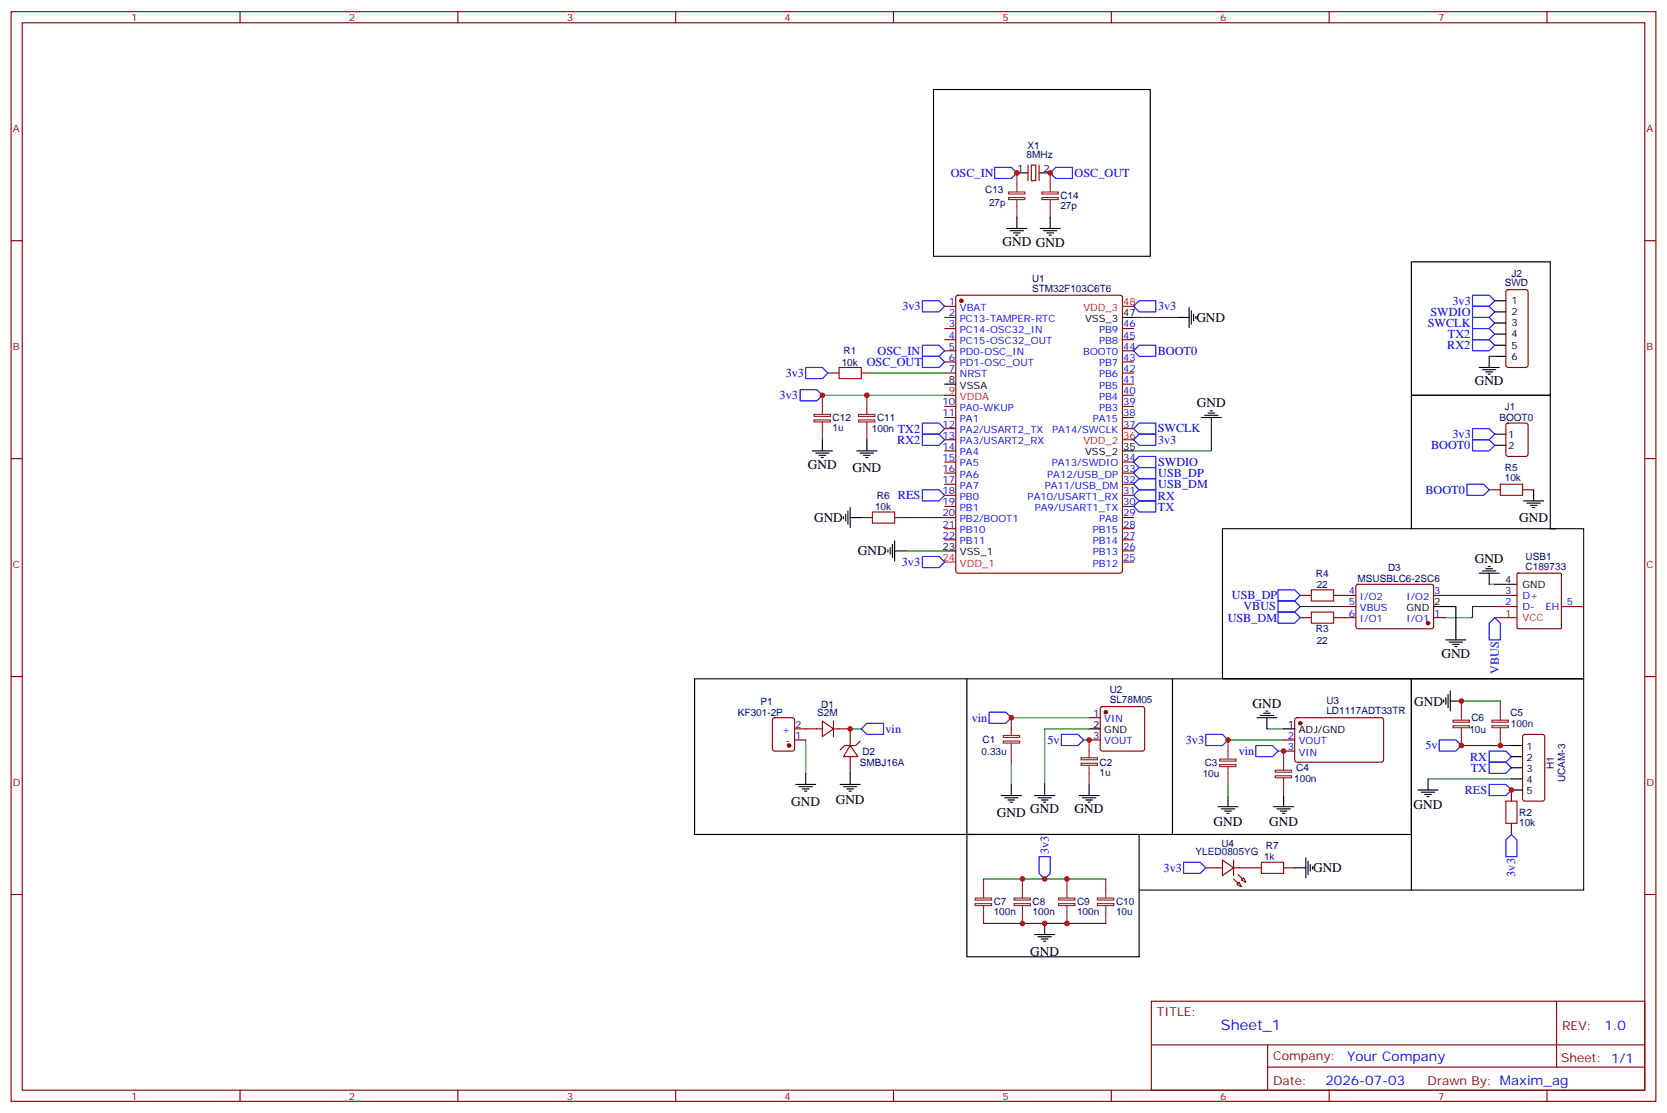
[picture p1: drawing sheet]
<svg xmlns="http://www.w3.org/2000/svg" width="529mm" height="353mm" viewBox="0 0 529 353" stroke-linecap="round" stroke-linejoin="round" font-family="sans-serif">
<g fill="none" stroke="#870000" stroke-width=".35">
<path d="M3.5 3.7h522.1v345.7h-522.1zM7.1 7.2h515v338.7h-515zM76.2 3.7v3.5M145.3 3.7v3.5M214.5 3.7v3.5M283.6 3.7v3.5M352.8 3.7v3.5M421.9 3.7v3.5M491.1 3.7v3.5M327.4 52.4h1.4v4.9h-1.4zM3.5 76.4h3.6M522.1 76.4h3.5"/>
<path d="M299.9 97.2h3.5M303.6 93.9l.5-.2h51.5l.7 .4v87.1l-.5 .6-51.7 .1-.7-.5v-87zM478.2 92.1l.5-.2h5.7l.6 .4 .1 23.6-.5 .6-5.9 .1-.6-.5-.1-23.5zM262.8 118.4h3.5M273.4 118.4h3.5M299.9 100.7h3.5M299.9 104.2h3.5M299.9 107.8h3.5M299.9 111.3h3.5M299.9 114.8h3.5M299.9 118.4h3.5M356.3 104.2h3.5"/>
<path d="M356.3 107.8h3.5M356.3 111.3h3.5M356.3 114.8h3.5M356.3 118.4h3.5M299.9 128.9h3.5M299.9 132.5h3.5M299.9 136h3.5M299.9 139.5h3.5M356.3 128.9h3.5M356.3 132.5h3.5M356.3 136h3.5M356.3 125.4h3.5"/>
<path d="M356.3 121.9h3.5M478.2 134.4l.5-.2h5.7l.6 .5 .1 9.4-.5 .7h-5.9l-.6-.4-.1-9.5zM3.5 145.5h3.6M299.9 143.1h3.5M299.9 146.6h3.5M299.9 150.1h3.5M299.9 153.6h3.5M299.9 157.2h3.5M356.3 146.6h3.5M356.3 150.1h3.5M356.3 153.6h3.5M356.3 157.2h3.5"/>
<path d="M472.7 155.4h3.5M483.3 155.4h3.5M522.1 145.5h3.5M273.4 164.2h3.5M284 164.2h3.5M299.9 160.7h3.5M299.9 164.2h3.5M299.9 167.7h3.5M299.9 171.3h3.5M356.3 160.7h3.5M356.3 164.2h3.5M356.3 167.7h3.5"/>
<path d="M356.3 171.3h3.5M356.3 178.3h3.5M356.3 174.8h3.5M412.7 188.9h3.6M412.7 196h3.6M423.3 188.9h7.1M423.3 196h7.1M426.9 192.4h3.5M430.6 185.6l.5-.2h23.6l.4 .7-.1 13-.6 .4-23.6-.1-.4-.6v-12.7zM455.1 188.9h3.5M455.1 196h3.5M474.5 188.9h7"/>
<path d="M474.5 192.4h7M481.6 182l.3-.1h13.4l.3 .1 .1 17.1-.2 .3-13.6 .1-.3-.2zM495.7 192.4h7M3.5 214.7h3.6M522.1 214.7h3.5M245.4 227.9l.5-.2h5.6l.7 .4v9.5l-.4 .6-5.9 .1-.7-.5v-9.4zM252.2 234.8h3.6M252.2 231.2h8.9M261.1 228.8l3.5 2.4-3.5 2.5zM264.6 231.2h5.3v5.3M264.6 228.8v4.9M269.9 236.5l2.4 3.6h-4.5z"/>
<path d="M273 235.1l-1.4 1.4h-3.5l-1.4 1.4M345.7 234.8h3.5M345.7 227.7h3.5M349.5 224.4l.5-.2h12.7l.5 .2 .2 .5v12.7l-.3 .5-.4 .2h-12.7l-.5-.2-.3-.5v-12.7zM407.5 234.8h3.5M407.5 238.3h3.5M411.2 227.9l.5-.2 27.1 .1 .4 .6-.1 13-.6 .4h-27.1l-.4-.7v-12.7zM483.5 233.2l.5-.2h5.7l.6 .4 .1 20.1-.5 .6-5.9 .1-.6-.5-.1-20zM269.9 240.1v5.3M479.8 250.6v3.6M382.8 275.3h5.3M388.1 272.9l3.5 2.4-3.5 2.5z"/>
<path d="M391.6 275.3h8.8M391.6 272.9v4.9M394.1 279.2l.7-.7 .7 1.4zM407.5 275.3h3.5M479.8 261.2v3.6M3.5 283.8h3.6M392.6 280.6l.7-.7 .8 1.4zM522.1 283.8h3.5M365.5 317.7h156.6v28.2h-156.6zM494.1 317.7v20.9M365.5 331.5h156.5M402.4 338.6h119.6"/>
<path d="M402.4 331.5v14.1M76.2 345.9v3.5M145.3 345.9v3.5M214.5 345.9v3.5M283.6 345.9v3.5M352.8 345.9v3.5M421.9 345.9v3.5M491.1 345.9v3.5"/>
</g>
<g fill="#870000" stroke="#870000" stroke-width=".35">
<path d="M393 277.5l1.4 1.4z"/>
<path d="M391.6 278.9l1.4 1.4z"/>
<circle cx="305.2" cy="95.4" r=".53"/>
<circle cx="453.3" cy="197.7" r=".53"/>
<circle cx="412.7" cy="229.5" r=".53"/>
<circle cx="351" cy="226" r=".53"/>
<circle cx="250.5" cy="236.5" r=".53"/>
</g>
<g fill="none" stroke="#000" stroke-width=".35">
<path d="M296.3 28.4h68.8v52.9h-68.8zM322.8 54.9h3.5M329.8 54.9h3.6M319.6 72.5h6.4M320.7 73.2h4.2M321.7 73.9h2.1M322.4 74.6h.7M322.8 69v3.5M330.2 72.5h6.3M331.3 73.2h4.2M332.3 73.9h2.1M333 74.6h.7"/>
<path d="M333.4 69v3.5M377.5 97.5v6.4M378.2 98.6v4.2M378.9 99.7v2.1M448 83.1h44.1v42.3h-44.1zM474.5 95.4h3.5M474.5 99h3.5M356.3 100.7h3.5M373.9 100.7h3.6M379.6 100.4v.7M469.5 116.6h6.4M470.6 117.3h4.2"/>
<path d="M471.7 118h2.1M472.4 118.7h.7M472.7 113.1v3.5M474.5 102.5h3.5M474.5 106h3.5M474.5 109.5h3.5M474.5 113.1h3.5M261.1 139.5v3.6M275.2 139.5v3.6M299.9 121.9h3.5M381.4 132.5h6.3M382.4 131.8h4.2"/>
<path d="M383.5 131.1h2.1M384.2 130.4h.7M384.5 132.5v3.5M448 125.4h44.1v42.3h-44.1zM474.5 137.8h3.5M257.9 143.1h6.3M258.9 143.8h4.3M260 144.5h2.1M260.7 145.2h.7M272 143.1h6.3M273 143.8h4.3M274.1 144.5h2.1"/>
<path d="M274.8 145.2h.7M356.3 143.1h3.5M474.5 141.3h3.5M483.7 158.9h6.3M484.7 159.6h4.2M486.8 155.4v3.5M267.8 163.9v.7M268.5 163.2v2.1M269.2 162.1v4.2M269.9 161v6.4M269.9 164.2h3.5M281.9 174.4v.8"/>
<path d="M282.6 173.7v2.2M283.3 172.7v4.2M284 174.8h3.5M284 171.6v6.4M299.9 174.8h3.5M448 167.7h-59.9v47.7h114.6v-47.7h-10.6h1.8M472.4 179.7h.7M485.8 160.3h2.1M486.5 161h.7M455.1 192.4h7v10.6M469.5 181.9h6.4M470.6 181.2h4.2"/>
<path d="M471.7 180.4h2.1M472.7 181.9v3.5M474.5 185.4h7M220.5 215.4h227.5v49.4h-227.5zM306.9 215.4v49.4h1.8M372.2 215.4v49.4M448 215.4h54.7v67h-54.7zM459 203h6.3M460 203.7h4.3M460.4 219.3v6.3M461.1 204.4h2.1M461.8 205.1h.7"/>
<path d="M345.7 231.2h3.5M399 227.7h6.3M400 227h4.3M401.1 226.3h2.1M401.8 225.6h.7M402.2 227.7v3.5M407.5 231.2h3.5M458.3 222.1v.7M459 221.4v2.1M459.7 220.3v4.2M460.4 222.4h3.5M479.8 236.5h3.5"/>
<path d="M252.6 248.9h6.3M253.6 249.6h4.3M254.7 250.3h2.1M255.4 251h.7M255.8 245.4v3.5M266.7 248.9h6.3M267.8 249.6h4.2M268.8 250.3h2.1M269.5 251h.7M269.9 245.4v3.5M317.9 252.4h6.3M318.9 253.1h4.2"/>
<path d="M320 253.8h2.1M320.7 254.5h.7M321 248.9v3.5M328.4 252.4h6.4M329.5 253.1h4.2M330.6 253.8h2.1M331.3 254.5h.7M331.6 248.9v3.5M342.5 252.4h6.4M343.6 253.1h4.2M344.7 253.8h2.1M345.4 254.5h.7"/>
<path d="M345.7 248.9v3.5M386.6 255.9h6.4M387.7 256.6h4.2M388.8 257.4h2.1M389.5 258.1h.7M389.8 252.4v3.5M404.3 255.9h6.3M405.3 256.6h4.3M406.4 257.4h2.1M407.1 258.1h.7M407.5 252.4v3.5M450.1 250.6h6.4"/>
<path d="M451.2 251.4h4.2M452.3 252.1h2.1M453 252.8h.7M453.3 247.1v3.5M479.8 250.6h3.5M479.8 240.1h3.5M479.8 243.6h3.5M479.8 247.1h3.5M306.9 264.8h54.7v38.8h-54.7zM411 275.3h3.5M414.5 272.2v6.3M415.2 273.2v4.3"/>
<path d="M415.9 274.3v2.1M416.6 275v.7M328.4 296.5h6.4M329.5 297.2h4.2M330.6 297.9h2.1M331.3 298.6h.7M331.6 293v3.5M361.6 282.4h86.4"/>
</g>
<path d="M356.3 97.2h3.5M299.9 125.4h3.5M356.3 139.5h3.5M299.9 178.3h3.5M474.5 196h7" fill="none" stroke="#f00" stroke-width=".35"/>
<g fill="none" stroke="#00f" stroke-width=".35">
<path d="M315.7 53.1h5.3l1.8 1.8-1.8 1.7h-5.3zM333.4 54.9l1.7-1.8h5.3v3.5h-5.3zM292.8 95.4h5.3l1.8 1.8-1.8 1.8h-5.3zM361.6 95.4h5.3v3.6h-5.3l-1.8-1.8zM467.4 93.7h5.3l1.8 1.7-1.8 1.8h-5.3zM467.4 97.2h5.3l1.8 1.8-1.8 1.7h-5.3zM255.8 116.6h5.3l1.7 1.8-1.7 1.7h-5.3zM292.8 109.5h5.3l1.8 1.8-1.8 1.8h-5.3zM292.8 113.1h5.3l1.8 1.7-1.8 1.8h-5.3zM359.8 111.3l1.8-1.8h5.3v3.6h-5.3zM467.4 100.7h5.3l1.8 1.8-1.8 1.7h-5.3zM467.4 104.2h5.3l1.8 1.8-1.8 1.8h-5.3z"/>
<path d="M467.4 107.8h5.3l1.8 1.7-1.8 1.8h-5.3zM254 123.6h5.3l1.8 1.8-1.8 1.8h-5.3zM292.8 134.2h5.3l1.8 1.8-1.8 1.8h-5.3zM292.8 137.8h5.3l1.8 1.7-1.8 1.8h-5.3zM359.8 136l1.8-1.8h5.3v3.6h-5.3zM361.6 137.8h5.3v3.5h-5.3l-1.8-1.8zM467.4 136h5.3l1.8 1.8-1.8 1.7h-5.3zM467.4 139.5h5.3l1.8 1.8-1.8 1.8h-5.3zM292.8 155.4h5.3l1.8 1.8-1.8 1.7h-5.3zM359.8 157.2l1.8-1.8h5.3v3.5h-5.3zM359.8 150.1l1.8-1.8h5.3v3.6h-5.3zM359.8 153.6l1.8-1.7h5.3v3.5h-5.3z"/>
<path d="M361.6 144.8h5.3v3.5h-5.3l-1.8-1.7zM361.6 158.9h5.3v3.6h-5.3l-1.8-1.8zM465.7 153.6h5.3l1.7 1.8-1.7 1.8h-5.3zM292.8 176.6h5.3l1.8 1.7-1.8 1.8h-5.3zM405.7 187.1h5.3l1.7 1.8-1.7 1.8h-5.3zM405.7 194.2h5.3l1.7 1.8-1.7 1.7h-5.3zM405.7 190.7h5.3l1.7 1.7-1.7 1.8h-5.3zM474.5 196l1.7 1.7v5.3h-3.5v-5.3zM275.2 229.5h5.3v3.5h-5.3l-1.8-1.8zM314 226h5.3l1.7 1.7-1.7 1.8h-5.3zM336.9 233h5.3l1.8 1.8-1.8 1.7h-5.3zM382.8 233h5.3l1.7 1.8-1.7 1.7h-5.3z"/>
<path d="M398.6 236.5h5.3l1.8 1.8-1.8 1.8h-5.3zM456.8 234.8h5.3l1.8 1.7-1.8 1.8h-5.3zM472.7 238.3h5.3l1.8 1.8-1.8 1.7h-5.3zM472.7 241.8h5.3l1.8 1.8-1.8 1.8h-5.3zM472.7 248.9h5.3l1.8 1.7-1.8 1.8h-5.3zM329.8 271.8h3.6v5.3l-1.8 1.8-1.8-1.8zM375.7 273.6h5.3l1.8 1.7-1.8 1.8h-5.3zM479.8 264.8l1.7 1.7v5.3h-3.5v-5.3z"/>
</g>
<g fill="none" stroke="#008700" stroke-width=".35">
<path d="M276.9 118.4h23M359.8 100.7h14.1M472.7 113.1h1.8M261.1 125.4h38.8M384.5 136v7.1h-24.7M287.5 174.8h12.4M287.5 164.2h12.4M412.7 192.4h14.2M458.6 188.9h15.9M472.7 185.4h1.8M474.5 192.4h-7.1v3.6h-8.8M255.8 234.8v10.6"/>
<path d="M269.9 231.2h3.5M321 227.7h24.7M344 234.8h1.7M345.7 231.2h-14.1v17.7M389.8 234.8h17.7M402.2 231.2h5.3M405.7 238.3h1.8M463.9 236.5h15.9M463.9 222.4h12.3M321 241.8v7.1M389.8 248.9v3.5M453.3 247.1h26.5"/>
<path d="M312.2 278.9h38.8M312.2 293h38.8"/>
</g>
<g fill="none" stroke="#8c2424" stroke-width=".35">
<path d="M322.8 54.9v6M333.4 54.9v6M320.1 60.9h5.2v.7h-5.2zM320.1 62.7h5.2v.6h-5.2zM322.8 63.3v5.7M330.7 60.9h5.2v.7h-5.2zM330.7 62.7h5.2v.6h-5.2zM333.4 63.3v5.7M258.4 131.5h5.2v.6h-5.2zM258.4 133.2h5.2v.7h-5.2zM261.1 125.4v6M261.1 133.9v5.6"/>
<path d="M272.5 131.5h5.2v.6h-5.2zM272.5 133.2h5.2v.7h-5.2zM275.2 125.4v6M275.2 133.9v5.6M318.5 235.1h5.2v.7h-5.2zM318.5 233.4h5.2v.6h-5.2zM321 227.7v5.7M321 235.8v6M345.7 234.8v5.6M389.8 234.8v6M407.5 238.3v6M461.3 228.5h5.1v.6h-5.1z"/>
<path d="M461.3 230.3h5.1v.6h-5.1zM463.9 222.4v6M463.9 230.9v5.6M473.6 228.5h5.2v.6h-5.2zM473.6 230.3h5.2v.6h-5.2zM476.2 222.4v6M476.2 230.9v5.6M343.2 242.2h5.2v.6h-5.2zM343.2 240.4h5.2v.7h-5.2zM345.7 242.9v6M387.2 240.8h5.2v.7h-5.2zM387.2 242.6h5.2v.6h-5.2z"/>
<path d="M389.8 243.2v5.7M404.8 244.4h5.2v.6h-5.2zM404.8 246.1h5.2v.7h-5.2zM407.5 246.8v5.6M312.2 278.9v6M324.6 278.9v6M338.7 278.9v6M351 278.9v6M309.6 284.9h5.1v.7h-5.1zM309.6 286.7h5.1v.6h-5.1zM312.2 287.3v5.7M321.9 284.9h5.2v.7h-5.2z"/>
<path d="M321.9 286.7h5.2v.6h-5.2zM324.6 287.3v5.7M336 284.9h5.2v.7h-5.2zM336 286.7h5.2v.6h-5.2zM338.7 287.3v5.7M348.4 284.9h5.2v.7h-5.2zM348.4 286.7h5.2v.6h-5.2zM351 287.3v5.7"/>
</g>
<path d="M266.3 116.6h7.1v3.5h-7.1zM476.2 153.6h7.1v3.6h-7.1zM276.9 162.5h7.1v3.5h-7.1zM416.3 187.1h7v3.6h-7zM416.3 194.2h7v3.5h-7zM478 254.2h3.5v7h-3.5zM400.4 273.6h7.1v3.5h-7.1z" fill="none" stroke="#a10000" stroke-width=".35"/>
<path d="M326.3 52.4v4.9M329.8 52.4v4.9" fill="none" stroke="#871200" stroke-width=".35"/>
<g fill="#c00">
<circle cx="261.1" cy="125.4" r=".88"/>
<circle cx="324.6" cy="293" r=".88"/>
<circle cx="338.7" cy="293" r=".88"/>
<circle cx="324.6" cy="278.9" r=".88"/>
<circle cx="338.7" cy="278.9" r=".88"/>
<circle cx="331.6" cy="293" r=".88"/>
<circle cx="331.6" cy="278.9" r=".88"/>
<circle cx="345.7" cy="234.8" r=".88"/>
<circle cx="407.5" cy="238.3" r=".88"/>
<circle cx="275.2" cy="125.4" r=".88"/>
<circle cx="463.9" cy="236.5" r=".88"/>
<circle cx="463.9" cy="222.4" r=".88"/>
<circle cx="479.8" cy="250.6" r=".88"/>
<circle cx="389.8" cy="234.8" r=".88"/>
<circle cx="476.3" cy="236.5" r=".88"/>
<circle cx="333.4" cy="54.9" r=".88"/>
<circle cx="322.8" cy="54.9" r=".88"/>
<circle cx="321" cy="227.7" r=".88"/>
<circle cx="269.9" cy="231.2" r=".88"/>
</g>
<text font-size="4.6" fill="#00f" x="387.6" y="326.7">Sheet_1</text>
<g font-size="4.2">
<text x="318.2" y="78.1">GND GND</text>
<text x="379.8" y="102.1">GND</text>
<text x="468.1" y="122.2">GND</text>
<text x="379.9" y="129.3">GND</text>
<text x="256.5" y="148.7">GND</text>
<text x="270.6" y="149.8">GND</text>
<text x="258.4" y="165.7">GND</text>
<text x="482.2" y="165.7">GND</text>
<text x="272.3" y="176.2">GND</text>
<text x="468.1" y="178.7">GND</text>
<text x="457.6" y="208.7">GND</text>
<text x="397.6" y="224.5">GND</text>
<text x="448.9" y="223.9">GND</text>
<text x="251.2" y="255.6">GND</text>
<text x="265.3" y="255">GND</text>
<text x="448.7" y="256.7">GND</text>
<text x="316.4" y="259.1">GND</text>
<text x="327" y="258.1">GND</text>
<text x="341.1" y="258.1">GND</text>
<text x="385.2" y="262">GND</text>
<text x="402.9" y="262">GND</text>
<text x="416.8" y="276.8">GND</text>
<text x="327" y="303.2">GND</text>
</g>
<g font-size="4.2" fill="#00f">
<text x="509.3" y="326.9">1.0</text>
<text x="427.7" y="336.5">Your Company</text>
<text x="420.7" y="344.3">2026-07-03</text>
</g>
<g font-size="3.9" fill="#00f">
<text x="301.8" y="56">OSC_IN</text>
<text x="341.1" y="56.1">OSC_OUT</text>
<text x="286.5" y="98.4">3v3</text>
<text x="367.6" y="98.5">3v3</text>
<text x="454.1" y="100.2">SWDIO</text>
<text x="461.1" y="96.6">3v3</text>
<text x="453.2" y="103.8">SWCLK</text>
<text x="459.6" y="107.3">TX2</text>
<text x="278.6" y="112.6">OSC_IN</text>
<text x="367.5" y="112.5">BOOT0</text>
<text x="459.4" y="110.8">RX2</text>
<text x="249.4" y="119.6">3v3</text>
<text x="275.2" y="116.1">OSC_OUT</text>
<text x="247.5" y="126.6">3v3</text>
<text x="285" y="137.2">TX2</text>
<text x="367.5" y="137.2">SWCLK</text>
<text x="284.8" y="140.8">RX2</text>
<text x="367.6" y="140.8">3v3</text>
<text x="454.3" y="142.5">BOOT0</text>
<text x="461.1" y="139">3v3</text>
<text x="367.6" y="147.8">SWDIO</text>
<text x="367.7" y="151.4">USB_DP</text>
<text x="367.7" y="154.9">USB_DM</text>
<text x="285" y="158.4">RES</text>
<text x="367.6" y="158.5">RX</text>
<text x="452.5" y="156.7">BOOT0</text>
<text x="367.6" y="162">TX</text>
<text x="286.3" y="179.5">3v3</text>
<text x="391" y="190.1">USB_DP</text>
<text x="389.7" y="197.3">USB_DM</text>
<text x="394.7" y="193.7">VBUS</text>
<text x="475.7" y="213.8" transform="rotate(-90 475.7 213.8)">VBUS</text>
<text x="281.1" y="232.5">vin</text>
<text x="308.5" y="229">vin</text>
<text x="332.5" y="236">5v</text>
<text x="376.4" y="236.1">3v3</text>
<text x="393.2" y="239.7">vin</text>
<text x="452.5" y="237.8">5v</text>
<text x="466.7" y="241.3">RX</text>
<text x="466.9" y="244.8">TX</text>
<text x="465" y="251.9">RES</text>
<text x="332.9" y="271.1" transform="rotate(-90 332.9 271.1)">3v3</text>
<text x="369.4" y="276.6">3v3</text>
<text x="481" y="278.2" transform="rotate(-90 481 278.2)">3v3</text>
</g>
<g font-size="3.9" fill="#800">
<text x="367.2" y="322.3">TITLE:</text>
<text x="495.9" y="326.9">REV:</text>
<text x="404.1" y="336.5">Company:</text>
<text x="495.5" y="337.1">Sheet: 1/1</text>
<text x="404.1" y="344.1">Date:</text>
<text x="453.2" y="344.2">Drawn By: Maxim_ag</text>
</g>
<g font-size="3.2" fill="#800">
<text x="41.6" y="6.7">1</text>
<text x="110.8" y="6.7">2</text>
<text x="179.9" y="6.7">3</text>
<text x="249.1" y="6.7">4</text>
<text x="318.2" y="6.7">5</text>
<text x="387.3" y="6.7">6</text>
<text x="456.5" y="6.7">7</text>
<text x="4.1" y="41.8">A</text>
<text x="522.6" y="41.8">A</text>
<text x="4.1" y="110.9">B</text>
<text x="522.6" y="110.9">B</text>
<text x="4.1" y="180.1">C</text>
<text x="522.6" y="180.1">C</text>
<text x="4.1" y="249.2">D</text>
<text x="522.6" y="249.2">D</text>
<text x="41.6" y="348.9">1</text>
<text x="110.8" y="348.9">2</text>
<text x="179.9" y="348.9">3</text>
<text x="249.1" y="348.9">4</text>
<text x="318.2" y="348.9">5</text>
<text x="387.3" y="348.9">6</text>
<text x="456.5" y="348.9">7</text>
</g>
<g font-size="3.2" fill="#000080">
<text x="326.1" y="47.2">X1</text>
<text x="325.9" y="50.3">8MHz</text>
<text x="312.7" y="61.3">C13</text>
<text x="314" y="65.4">27p</text>
<text x="336.6" y="63.1">C14</text>
<text x="336.6" y="66.2">27p</text>
<text x="327.6" y="89.6">U1</text>
<text x="479.8" y="87.8">J2</text>
<text x="327.6" y="92.6">STM32F103C6T6</text>
<text x="477.7" y="90.8">SWD</text>
<text x="267.8" y="112.4">R1</text>
<text x="267.2" y="116">10k</text>
<text x="477.7" y="129.9">J1</text>
<text x="264.3" y="136.8">1u</text>
<text x="264.3" y="133.6">C12</text>
<text x="276.8" y="137.1">100n</text>
<text x="278.4" y="133.6">C11</text>
<text x="476" y="133.6">BOOT0</text>
<text x="477.7" y="149.4">R5</text>
<text x="477.7" y="152.6">10k</text>
<text x="277.8" y="161.9">10k</text>
<text x="278.4" y="158.3">R6</text>
<text x="484.3" y="177.7">USB1</text>
<text x="417.7" y="183">R4</text>
<text x="431" y="184.8">MSUSBLC6-2SC6</text>
<text x="440.6" y="181.2">D3</text>
<text x="484.3" y="180.8">C189733</text>
<text x="418" y="186.5">22</text>
<text x="417.7" y="200.7">R3</text>
<text x="418" y="204.2">22</text>
<text x="352.3" y="219.9">U2</text>
<text x="234.2" y="227.1">KF301-2P</text>
<text x="241.4" y="223.6">P1</text>
<text x="259.4" y="227.1">S2M</text>
<text x="260.7" y="224.5">D1</text>
<text x="352.3" y="223.1">SL78M05</text>
<text x="421" y="226.7">LD1117ADT33TR</text>
<text x="421" y="223.4">U3</text>
<text x="479.4" y="227.1">C5</text>
<text x="466.4" y="232.4">10u</text>
<text x="467.1" y="228.9">C6</text>
<text x="479.6" y="230.6">100n</text>
<text x="273.8" y="239.5">D2</text>
<text x="311.6" y="239.4">0.33u</text>
<text x="311.9" y="235.9">C1</text>
<text x="273" y="243">SMBJ16A</text>
<text x="349.1" y="242.9">C2</text>
<text x="382.4" y="242.9">C3</text>
<text x="411.5" y="244.7">C4</text>
<text x="493.3" y="243.9" transform="rotate(-90 493.3 243.9)">H1</text>
<text x="349.1" y="246.2">1u</text>
<text x="381.8" y="246.5">10u</text>
<text x="410.9" y="248.2">100n</text>
<text x="496.8" y="248.1" transform="rotate(-90 496.8 248.1)">UCAM-3</text>
<text x="482.2" y="262.1">10k</text>
<text x="482.2" y="258.8">R2</text>
<text x="387.7" y="268.6">U4</text>
<text x="401.8" y="269.4">R7</text>
<text x="379.5" y="271.2">YLED0805YG</text>
<text x="401.2" y="273">1k</text>
<text x="315.5" y="287.1">C7</text>
<text x="327.8" y="287.1">C8</text>
<text x="341.9" y="287.1">C9</text>
<text x="354.3" y="287.1">C10</text>
<text x="315.5" y="290.3">100n</text>
<text x="327.8" y="290.3">100n</text>
<text x="341.9" y="290.3">100n</text>
<text x="354.3" y="290.3">10u</text>
</g>
<g font-size="3.2">
<text x="322.9" y="54.5">1</text>
<text x="331.3" y="54.5">2</text>
<text x="356.5" y="100.4">47</text>
<text x="479.8" y="96.5">1</text>
<text x="479.8" y="100">2</text>
<text x="344.5" y="102.1">VSS_3</text>
<text x="479.8" y="103.5">3</text>
<text x="479.8" y="107.1">4</text>
<text x="479.8" y="110.6">5</text>
<text x="479.8" y="114.1">6</text>
<text x="301.2" y="121.5">8</text>
<text x="304.7" y="123.3">VSSA</text>
<text x="356.5" y="142.7">35</text>
<text x="478.7" y="138.8">1</text>
<text x="478.7" y="142.3">2</text>
<text x="344.5" y="144.5">VSS_2</text>
<text x="299.2" y="174.4">23</text>
<text x="304.7" y="176.2">VSS_1</text>
<text x="477.8" y="185">4</text>
<text x="483.3" y="186.4">GND</text>
<text x="446.5" y="193.9">GND</text>
<text x="455.3" y="192.1">2</text>
<text x="347.1" y="230.9">2</text>
<text x="350.6" y="232.7">GND</text>
<text x="408.8" y="230.9">1</text>
<text x="412.3" y="232.7">ADJ/GND</text>
<text x="484.6" y="237.9">1</text>
<text x="484.6" y="241.5">2</text>
<text x="484.6" y="245">3</text>
<text x="484.6" y="248.5">4</text>
<text x="484.6" y="252.1">5</text>
</g>
<g font-size="3.2" fill="#00f">
<text x="301.2" y="96.8">1</text>
<text x="301.2" y="100.4">2</text>
<text x="304.7" y="98.6">VBAT</text>
<text x="301.2" y="103.9">3</text>
<text x="301.2" y="107.4">4</text>
<text x="304.7" y="102.1">PC13-TAMPER-RTC</text>
<text x="304.7" y="105.7">PC14-OSC32_IN</text>
<text x="348.9" y="105.7">PB9</text>
<text x="356.5" y="107.4">45</text>
<text x="356.5" y="103.9">46</text>
<text x="301.2" y="110.9">5</text>
<text x="304.7" y="109.2">PC15-OSC32_OUT</text>
<text x="304.7" y="112.7">PD0-OSC_IN</text>
<text x="343.9" y="112.7">BOOT0</text>
<text x="348.9" y="109.2">PB8</text>
<text x="356.5" y="110.9">44</text>
<text x="301.2" y="114.5">6</text>
<text x="301.2" y="118">7</text>
<text x="304.7" y="116.2">PD1-OSC_OUT</text>
<text x="304.7" y="119.8">NRST</text>
<text x="348.9" y="119.8">PB6</text>
<text x="348.9" y="116.2">PB7</text>
<text x="356.5" y="118">42</text>
<text x="356.5" y="114.5">43</text>
<text x="348.9" y="123.3">PB5</text>
<text x="356.5" y="125.1">40</text>
<text x="356.5" y="121.5">41</text>
<text x="299.2" y="128.6">10</text>
<text x="304.7" y="130.4">PA0-WKUP</text>
<text x="348.9" y="130.4">PB3</text>
<text x="348.9" y="126.8">PB4</text>
<text x="356.5" y="128.6">39</text>
<text x="299.2" y="132.1">11</text>
<text x="299.2" y="135.6">12</text>
<text x="304.7" y="133.9">PA1</text>
<text x="304.7" y="137.4">PA2/USART2_TX</text>
<text x="334" y="137.4">PA14/SWCLK</text>
<text x="346.9" y="133.9">PA15</text>
<text x="356.5" y="135.6">37</text>
<text x="356.5" y="132.1">38</text>
<text x="299.2" y="139.2">13</text>
<text x="299.2" y="142.7">14</text>
<text x="304.7" y="140.9">PA3/USART2_RX</text>
<text x="299.2" y="146.2">15</text>
<text x="299.2" y="149.8">16</text>
<text x="304.7" y="144.5">PA4</text>
<text x="304.7" y="148">PA5</text>
<text x="333.9" y="148">PA13/SWDIO</text>
<text x="356.5" y="149.8">33</text>
<text x="356.5" y="146.2">34</text>
<text x="299.2" y="153.3">17</text>
<text x="304.7" y="151.5">PA6</text>
<text x="304.7" y="155">PA7</text>
<text x="331.6" y="155">PA11/USB_DM</text>
<text x="332.4" y="151.5">PA12/USB_DP</text>
<text x="356.5" y="153.3">32</text>
<text x="299.2" y="156.8">18</text>
<text x="299.2" y="160.3">19</text>
<text x="304.7" y="158.6">PB0</text>
<text x="326.2" y="158.6">PA10/USART1_RX</text>
<text x="356.5" y="160.3">30</text>
<text x="356.5" y="156.8">31</text>
<text x="299.2" y="163.9">20</text>
<text x="299.2" y="167.4">21</text>
<text x="304.7" y="162.1">PB1</text>
<text x="304.7" y="165.6">PB2/BOOT1</text>
<text x="328.5" y="162.1">PA9/USART1_TX</text>
<text x="348.9" y="165.6">PA8</text>
<text x="356.5" y="167.4">28</text>
<text x="356.5" y="163.9">29</text>
<text x="299.2" y="170.9">22</text>
<text x="304.7" y="169.2">PB10</text>
<text x="304.7" y="172.7">PB11</text>
<text x="346.9" y="172.7">PB14</text>
<text x="346.9" y="169.2">PB15</text>
<text x="356.5" y="170.9">27</text>
<text x="346.9" y="179.7">PB12</text>
<text x="346.9" y="176.2">PB13</text>
<text x="356.5" y="178">25</text>
<text x="356.5" y="174.4">26</text>
<text x="428.2" y="188.6">4</text>
<text x="431.7" y="190.3">I/O2</text>
<text x="446.5" y="190.3">I/O2</text>
<text x="455.3" y="188.6">3</text>
<text x="477.8" y="188.6">3</text>
<text x="483.3" y="190">D+</text>
<text x="428.2" y="192.1">5</text>
<text x="428.2" y="195.6">6</text>
<text x="431.7" y="193.9">VBUS</text>
<text x="431.7" y="197.4">I/O1</text>
<text x="446.5" y="197.4">I/O1</text>
<text x="455.3" y="195.6">1</text>
<text x="477.8" y="192.1">2</text>
<text x="483.3" y="193.5">D-</text>
<text x="490.6" y="193.5">EH</text>
<text x="497.4" y="192.1">5</text>
<text x="347.1" y="227.4">1</text>
<text x="248.3" y="232.7">+</text>
<text x="252.4" y="230.9">2</text>
<text x="350.6" y="229.1">VIN</text>
<text x="249.5" y="236.2">-</text>
<text x="252.4" y="234.4">1</text>
<text x="347.1" y="234.4">3</text>
<text x="350.6" y="236.2">VOUT</text>
<text x="408.8" y="234.4">2</text>
<text x="408.8" y="237.9">3</text>
<text x="412.3" y="236.2">VOUT</text>
<text x="412.3" y="239.7">VIN</text>
</g>
<g font-size="3.2" fill="#f00">
<text x="343.9" y="98.6">VDD_3</text>
<text x="356.5" y="96.8">48</text>
<text x="301.2" y="125.1">9</text>
<text x="304.7" y="126.8">VDDA</text>
<text x="343.9" y="140.9">VDD_2</text>
<text x="356.5" y="139.2">36</text>
<text x="299.2" y="178">24</text>
<text x="304.7" y="179.7">VDD_1</text>
<text x="477.8" y="195.6">1</text>
<text x="483.3" y="197">VCC</text>
</g>
</svg>
